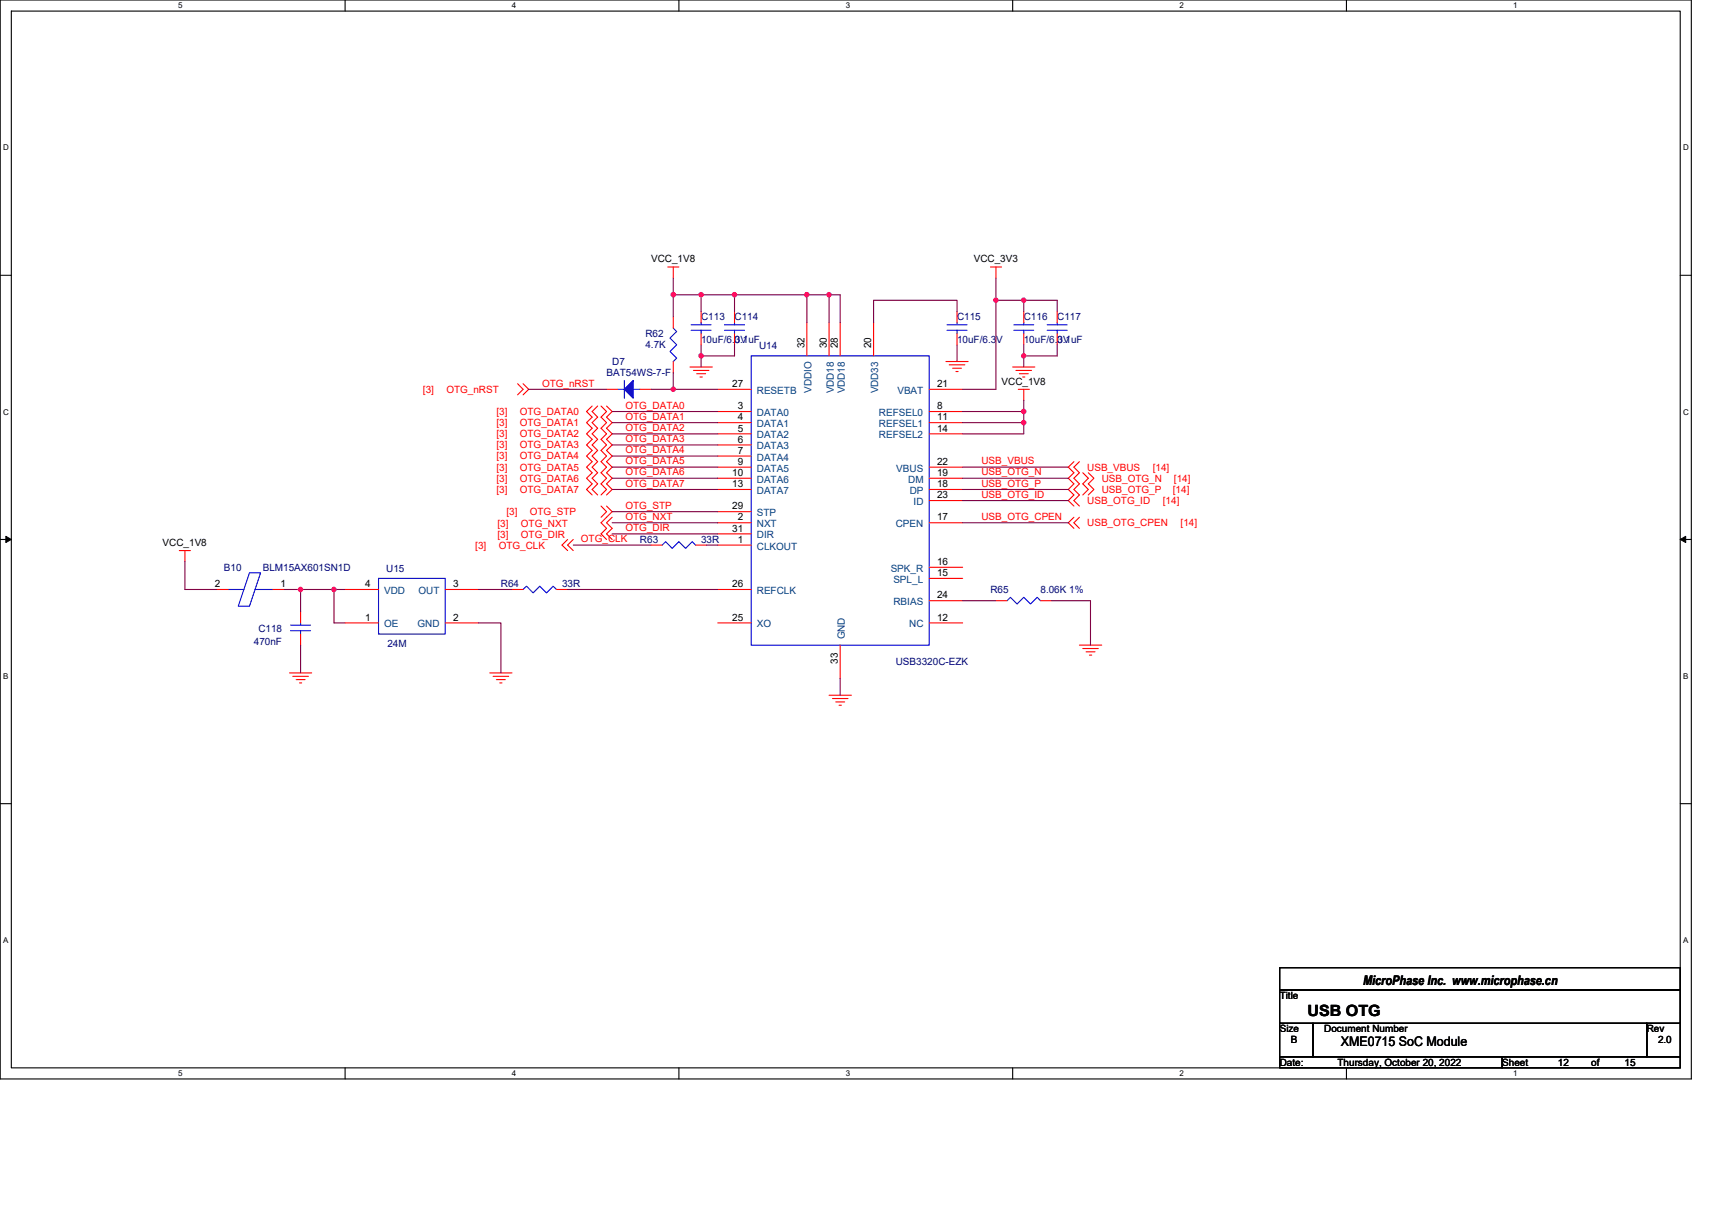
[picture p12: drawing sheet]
<svg xmlns="http://www.w3.org/2000/svg" width="297mm" height="210mm" viewBox="0 0 297 210" stroke-linecap="round" stroke-linejoin="round" font-family="sans-serif">
<path d="M0 0h293.5v187.2h-293.5zM2 1.9h289.5v183.4h-289.5z" fill="none" stroke="#000" stroke-width=".19"/>
<g fill="#fff">
<path d="M30.9 .2h.8v1.6h-.8z"/>
<path d="M30.9 185.5h.8v1.6h-.8z"/>
</g>
<path d="M59.9 0v1.9M59.9 185.3v1.9" fill="none" stroke="#000" stroke-width=".19"/>
<g fill="#fff">
<path d="M88.8 .2h.8v1.6h-.8z"/>
<path d="M88.8 185.5h.8v1.6h-.8z"/>
</g>
<path d="M117.8 0v1.9M117.8 185.3v1.9" fill="none" stroke="#000" stroke-width=".19"/>
<g fill="#fff">
<path d="M146.7 .2h.8v1.6h-.8z"/>
<path d="M146.7 185.5h.8v1.6h-.8z"/>
</g>
<path d="M175.7 0v1.9M175.7 185.3v1.9" fill="none" stroke="#000" stroke-width=".19"/>
<g fill="#fff">
<path d="M204.7 .2h.7v1.6h-.7z"/>
<path d="M204.7 185.5h.7v1.6h-.7z"/>
</g>
<path d="M233.6 0v1.9M233.6 185.3v1.9" fill="none" stroke="#000" stroke-width=".19"/>
<g fill="#fff">
<path d="M262.6 .2h.7v1.6h-.7z"/>
<path d="M262.6 185.5h.7v1.6h-.7z"/>
<path d="M.5 24.8h1v1.6h-1z"/>
<path d="M292 24.8h1v1.6h-1z"/>
<path d="M.5 70.7h1v1.5h-1z"/>
<path d="M292 70.7h1v1.5h-1z"/>
</g>
<path d="M0 47.8h2M291.5 47.8h2" fill="none" stroke="#000" stroke-width=".19"/>
<g fill="#fff">
<path d="M.5 116.5h.9v1.6h-.9z"/>
<path d="M292 116.5h.9v1.6h-.9z"/>
</g>
<path d="M0 93.6h2M291.5 93.6h2" fill="none" stroke="#000" stroke-width=".19"/>
<path d="M1 93.1l1 .5-1 .5zM291.5 93.6l1-.5v1z" fill="#000" stroke="#000" stroke-width=".17"/>
<g fill="#fff">
<path d="M.5 162.4h.9v1.5h-.9z"/>
<path d="M292 162.4h.9v1.5h-.9z"/>
</g>
<path d="M0 139.5h2M291.5 139.5h2M222 167.9h69.5v3.9h-69.5zM222 171.8h69.5v5.8h-69.5zM222 177.6h5.8v5.8h-5.8zM227.8 177.6h57.9v5.8h-57.9zM285.7 177.6h5.8v5.8h-5.8zM222 183.4h38.6v1.9h-38.6zM260.6 183.4h30.9v1.9h-30.9z" fill="none" stroke="#000" stroke-width=".19"/>
<g fill="none" stroke="#f00" stroke-width=".19">
<path d="M115.9 46.3h1.9M116.8 46.3v2M116.8 55v1.9M121.6 54v2M121.6 57.9v1.9M127.4 54v2M127.4 57.9v1.9M140 56v5.8M143.8 56v5.8M145.8 56v5.8M151.6 56v5.8M166 54v2"/>
<path d="M166 57.9v1.9M171.8 46.3h2M172.8 46.3v2M177.6 54v2M177.6 57.9v1.9M183.4 54v2M183.4 57.9v1.9M89.8 66.6l1 1-1 .9M90.8 66.6l.9 1-.9 .9M102.7 70.5l-.9 .9 .9 1-.9 .9 .9 1-.9 1 .9 .9-.9 1 .9 1-.9 .9 .9 1-.9 1 .9 .9-.9 1 .9 1-.9 .9 .9 1M103.7 70.5l-1 .9 1 1-1 .9 1 1-1 1 1 .9-1 1 1 1-1 .9 1 1-1 1 1 .9-1 1 1 1-1 .9 1 1M104.3 70.5l.9 .9-.9 1 .9 .9-.9 1 .9 1-.9 .9 .9 1-.9 1 .9 .9-.9 1 .9 1-.9 .9 .9 1-.9 1 .9 .9-.9 1"/>
<path d="M105.2 67.6h2M105.2 70.5l1 .9-1 1 1 .9-1 1 1 1-1 .9 1 1-1 1 1 .9-1 1 1 1-1 .9 1 1-1 1 1 .9-1 1M111 67.6h2M116.8 62.7v2M119.7 63.7h3.9M120.3 64.3h2.7M120.9 64.9h1.5M121.5 65.4h.4M124.5 67.6h5.8M124.5 71.4h5.8M124.5 73.3h5.8M124.5 75.3h5.8"/>
<path d="M124.5 77.2h5.8M124.5 79.1h5.8M161.2 67.6h5.8M161.2 71.4h5.8M161.2 73.3h5.8M161.2 75.3h5.8M164.1 62.7h3.9M164.7 63.3h2.7M165.3 63.9h1.5M165.9 64.5h.3M175.7 63.7h3.9M176.3 64.3h2.7"/>
<path d="M176.7 67.6h1.9M176.9 64.9h1.5M177.4 65.4h.4M177.6 67.6v1.9M31.1 95.5h1.9M32.1 95.5v2M98.5 93.6l-1 1 1 .9M99.5 93.6l-1 1 1 .9M104.3 87.8l.9 1-.9 1M105.2 87.8l1 1-1.9 1.9 .9 1-.9 .9 .9 1M106.2 89.8l-1 .9 1 1-1 .9 1 1M113 94.6h1.9"/>
<path d="M120.7 94.6h1.9M124.5 94.6h5.8M124.5 92.6h5.8M124.5 90.7h5.8M124.5 88.8h5.8M124.5 81.1h5.8M124.5 83h5.8M124.5 84.9h5.8M161.2 90.7h5.8M161.2 81.1h5.8M161.2 98.4h5.8M161.2 83h5.8"/>
<path d="M161.2 84.9h5.8M161.2 86.9h5.8M186.3 80.1l-.9 1 .9 .9-.9 1 .9 1-.9 .9 .9 1-.9 1 .9 .9M186.3 89.8l-.9 .9 .9 1M187.3 80.1l-1 1 1 .9-1 1 1 1-1 .9 1 1-1 1 1 .9M187.3 89.8l-1 .9 1 1M187.9 82l.9 1-.9 1 .9 .9-.9 1M188.8 82l1 1-1 1 1 .9-1 1M37.7 102.3h1.9M47.3 102.3h2M50.2 116.8h3.9M50.8 117.4h2.7"/>
<path d="M51.4 117.9h1.5M52 118.5h.3M52.2 106.2v1.9M52.2 110v2M59.9 108.1h5.8M59.9 102.3h5.8M77.3 108.1h5.7M77.3 102.3h5.7M85 116.8h3.8M85.6 117.4h2.7M86.1 117.9h1.6M86.7 118.5h.4"/>
<path d="M88.8 102.3h2M96.6 102.3h1.9M124.5 102.3h5.8M124.5 108.1h5.8M145.8 112v5.8M161.2 108.1h5.8M161.2 100.4h5.8M161.2 104.2h5.8M172.8 104.2h1.9M180.5 104.2h2M187.3 112h3.9M187.9 112.5h2.7"/>
<path d="M188.4 113.1h1.6M189 113.7h.4M143.8 120.6h3.9M144.4 121.2h2.7M145 121.8h1.6M145.6 122.4h.4"/>
</g>
<g fill="none" stroke="#00f" stroke-width=".19">
<path d="M116.8 56.9l.6 .6-1.2 1.2 1.2 1.1-1.2 1.2 1.2 1.1-.6 .6M119.9 57.3h3.5M119.9 56.4h3.5M121.6 56v.4M121.6 57.3v.6M125.7 57.3h3.5M125.7 56.4h3.5M127.4 56v.4M127.4 57.3v.6M164.3 57.3h3.5M164.3 56.4h3.5M166 56v.4"/>
<path d="M166 57.3v.6M175.9 57.3h3.5M175.9 56.4h3.5M177.6 56v.4M177.6 57.3v.6M181.7 57.3h3.5M181.7 56.4h3.5M183.4 56v.4M183.4 57.3v.6M107.2 67.6h1.1M108.3 66v3.1M109.9 67.6h1.1"/>
<path d="M130.3 61.8h30.9v50.2h-30.9zM43.3 99.4h1.9l-1.9 5.8h-2zM114.9 94.6l.6-.6 1.1 1.2 1.2-1.2 1.2 1.2 1.1-1.2 .6 .6M39.6 102.3h2.7M44.2 102.3h3.1M50.4 109.5h3.5M50.4 108.5h3.5M52.2 108.1v.4M52.2 109.5v.5M65.7 100.4h11.6v9.6h-11.6zM90.8 102.3l.6-.6 1.1 1.2 1.2-1.2 1.1 1.2 1.2-1.2 .6 .6M174.7 104.2l.6-.5 1.2 1.1 1.1-1.1 1.2 1.1 1.2-1.1 .5 .5"/>
</g>
<path d="M108.3 67.6l1.6-1.6v3.1z" fill-rule="evenodd" fill="#00f" stroke="#00f" stroke-width=".19"/>
<g fill="none" stroke="#800040" stroke-width=".19">
<path d="M116.8 51.2h4.8M116.8 48.3v2.9M116.8 51.2v3.8M121.6 59.8v2h5.8v-2M121.6 51.2v2.8M121.6 51.2h5.8M127.4 51.2h12.6M127.4 51.2v2.8M140 51.2v4.8M140 51.2h3.8M143.8 51.2h2v4.8M143.8 51.2v4.8"/>
<path d="M166 59.8v2.9M166 54v-1.9h-14.4v3.9M172.8 48.3v3.8M172.8 52.1v15.5h-5.8M172.8 52.1h4.8M177.6 59.8v2M177.6 54v-1.9h5.8v1.9M183.4 59.8v2h-5.8M91.7 67.6h13.5M106.2 71.4h18.3M106.2 79.1h18.3M106.2 77.2h18.3"/>
<path d="M106.2 75.3h18.3M106.2 73.3h18.3M113 67.6h3.8M116.8 67.6h7.7M116.8 64.7v2.9M121.6 61.8v1.9M167 73.3h10.6M167 71.4h10.6M177.6 73.3v2h-10.6M177.6 61.8v1.9M177.6 69.5v1.9M177.6 71.4v1.9"/>
<path d="M32.1 97.5v4.8h5.6M99.5 94.6h13.5M106.2 81.1h18.3M106.2 84.9h18.3M106.2 83h18.3M106.2 90.7h18.3M106.2 88.8h18.3M106.2 92.6h18.3M122.6 94.6h1.9M167 81.1h18.4M167 83h18.4M167 84.9h18.4"/>
<path d="M167 86.9h18.4M167 90.7h18.4M49.3 102.3h2.9M52.2 112v4.8M52.2 102.3v3.9M52.2 102.3h5.8M58 102.3v5.8h1.9M58 102.3h1.9M83 108.1h3.9v8.7M83 102.3h5.8M98.5 102.3h26M145.8 117.8v2.8"/>
<path d="M167 104.2h5.8M182.5 104.2h6.7v7.8"/>
</g>
<g fill="#f0f" stroke="#f0f" stroke-width=".19">
<circle cx="116.8" cy="51.1" r=".38"/>
<circle cx="116.8" cy="67.6" r=".38"/>
<circle cx="143.8" cy="51.1" r=".38"/>
<circle cx="140" cy="51.1" r=".38"/>
<circle cx="52.1" cy="102.3" r=".38"/>
<circle cx="57.9" cy="102.3" r=".38"/>
<circle cx="177.6" cy="73.3" r=".38"/>
<circle cx="177.6" cy="71.4" r=".38"/>
<circle cx="172.8" cy="52.1" r=".38"/>
<circle cx="177.6" cy="61.8" r=".38"/>
<circle cx="177.6" cy="52.1" r=".38"/>
<circle cx="121.6" cy="61.8" r=".38"/>
<circle cx="127.4" cy="51.1" r=".38"/>
<circle cx="121.6" cy="51.1" r=".38"/>
</g>
<text font-size="2.7" x="226.9" y="176.2">USB OTG</text>
<g font-size="2.3">
<text x="236.5" y="170.9">MicroPhase Inc. www.microphase.cn</text>
<text x="232.6" y="181.6">XME0715 SoC Module</text>
</g>
<g font-size="1.7">
<text x="113" y="45.6">VCC_1V8</text>
<text x="168.9" y="45.6">VCC_3V3</text>
<text x="139.6" y="60.4" transform="rotate(-90 139.6 60.4)">32</text>
<text x="143.4" y="60.4" transform="rotate(-90 143.4 60.4)">30</text>
<text x="145.4" y="60.4" transform="rotate(-90 145.4 60.4)">28</text>
<text x="151.2" y="60.4" transform="rotate(-90 151.2 60.4)">20</text>
<text x="127" y="67.2">27</text>
<text x="128" y="71">3</text>
<text x="162.6" y="71">8</text>
<text x="162.6" y="67.2">21</text>
<text x="173.8" y="66.8">VCC_1V8</text>
<text x="128" y="72.9">4</text>
<text x="128" y="74.9">5</text>
<text x="128" y="76.8">6</text>
<text x="162.6" y="72.9">11</text>
<text x="162.6" y="74.9">14</text>
<text x="127" y="82.6">10</text>
<text x="128" y="78.7">7</text>
<text x="128" y="80.7">9</text>
<text x="162.6" y="80.7">22</text>
<text x="162.6" y="82.6">19</text>
<text x="127" y="88.4">29</text>
<text x="127" y="84.5">13</text>
<text x="162.6" y="86.5">23</text>
<text x="162.6" y="84.5">18</text>
<text x="28.2" y="94.8">VCC_1V8</text>
<text x="127" y="92.2">31</text>
<text x="128" y="94.2">1</text>
<text x="128" y="90.3">2</text>
<text x="162.6" y="90.3">17</text>
<text x="37.3" y="101.9">2</text>
<text x="48.7" y="101.9">1</text>
<text x="63.3" y="101.9">4</text>
<text x="78.6" y="101.9">3</text>
<text x="127" y="101.9">26</text>
<text x="162.6" y="98">16</text>
<text x="162.6" y="100">15</text>
<text x="63.3" y="107.7">1</text>
<text x="78.6" y="107.7">2</text>
<text x="127" y="107.7">25</text>
<text x="162.6" y="103.8">24</text>
<text x="162.6" y="107.7">12</text>
<text x="145.4" y="115.2" transform="rotate(-90 145.4 115.2)">33</text>
<text x="222" y="173.4">Title</text>
<text x="222" y="179.1">Size</text>
<text x="229.8" y="179.1">Document Number</text>
<text x="285.7" y="179.1">Rev</text>
<text x="222" y="184.9">Date:</text>
<text x="224" y="181.1">B</text>
<text x="232.1" y="184.9">Thursday, October 20, 2022</text>
<text x="260.6" y="184.9">Sheet</text>
<text x="270.3" y="184.9">12</text>
<text x="276.1" y="184.9">of</text>
<text x="281.9" y="184.9">15</text>
<text x="287.7" y="181.1">2.0</text>
</g>
<g font-size="1.7" fill="#000080">
<text x="112" y="58.5">R62</text>
<text x="121.6" y="55.6">C113</text>
<text x="121.6" y="59.5">10uF/6.3V</text>
<text x="127.4" y="55.6">C114</text>
<text x="127.4" y="59.5">0.1uF</text>
<text x="166" y="55.6">C115</text>
<text x="166" y="59.5">10uF/6.3V</text>
<text x="177.6" y="55.6">C116</text>
<text x="177.6" y="59.5">10uF/6.3V</text>
<text x="183.4" y="55.6">C117</text>
<text x="183.4" y="59.5">0.1uF</text>
<text x="105.2" y="65.2">BAT54WS-7-F</text>
<text x="106.2" y="63.3">D7</text>
<text x="112" y="60.4">4.7K</text>
<text x="131.7" y="60.6">U14</text>
<text x="111" y="94.2">R63</text>
<text x="121.6" y="94.2">33R</text>
<text x="38.8" y="99">B10</text>
<text x="45.6" y="99">BLM15AX601SN1D</text>
<text x="67" y="99.2">U15</text>
<text x="86.9" y="101.9">R64</text>
<text x="97.5" y="101.9">33R</text>
<text x="171.8" y="102.9">R65</text>
<text x="180.5" y="102.9">8.06K 1%</text>
<text x="44" y="112">470nF</text>
<text x="44.8" y="109.6">C118</text>
<text x="67.2" y="112.4">24M</text>
<text x="155.4" y="115.4">USB3320C-EZK</text>
</g>
<g font-size="1.7" fill="#f00">
<text x="73.4" y="68.1">[3]</text>
<text x="77.4" y="68.1">OTG_nRST</text>
<text x="94" y="67.1">OTG_nRST</text>
<text x="108.5" y="70.9">OTG_DATA0</text>
<text x="86.1" y="72">[3]</text>
<text x="86.1" y="73.9">[3]</text>
<text x="86.1" y="75.9">[3]</text>
<text x="86.1" y="77.8">[3]</text>
<text x="90.2" y="72">OTG_DATA0</text>
<text x="90.2" y="73.9">OTG_DATA1</text>
<text x="90.2" y="75.9">OTG_DATA2</text>
<text x="90.2" y="77.8">OTG_DATA3</text>
<text x="108.5" y="76.7">OTG_DATA3</text>
<text x="108.5" y="74.8">OTG_DATA2</text>
<text x="108.5" y="72.9">OTG_DATA1</text>
<text x="86.1" y="79.7">[3]</text>
<text x="86.1" y="81.7">[3]</text>
<text x="86.1" y="83.6">[3]</text>
<text x="90.2" y="79.7">OTG_DATA4</text>
<text x="90.2" y="81.7">OTG_DATA5</text>
<text x="90.2" y="83.6">OTG_DATA6</text>
<text x="108.5" y="80.6">OTG_DATA5</text>
<text x="108.5" y="78.7">OTG_DATA4</text>
<text x="108.5" y="82.5">OTG_DATA6</text>
<text x="170.3" y="80.6">USB_VBUS</text>
<text x="170.3" y="82.5">USB_OTG_N</text>
<text x="188.6" y="81.7">USB_VBUS</text>
<text x="191.2" y="83.6">USB_OTG_N</text>
<text x="200" y="81.7">[14]</text>
<text x="203.7" y="83.6">[14]</text>
<text x="86.1" y="85.5">[3]</text>
<text x="87.9" y="89.4">[3]</text>
<text x="90.2" y="85.5">OTG_DATA7</text>
<text x="91.9" y="89.4">OTG_STP</text>
<text x="108.5" y="84.5">OTG_DATA7</text>
<text x="108.5" y="88.3">OTG_STP</text>
<text x="170.3" y="84.5">USB_OTG_P</text>
<text x="170.3" y="86.4">USB_OTG_ID</text>
<text x="188.6" y="87.4">USB_OTG_ID</text>
<text x="191.2" y="85.5">USB_OTG_P</text>
<text x="201.8" y="87.4">[14]</text>
<text x="203.5" y="85.5">[14]</text>
<text x="82.5" y="95.4">[3]</text>
<text x="86.3" y="91.5">[3]</text>
<text x="86.3" y="93.4">[3]</text>
<text x="86.5" y="95.4">OTG_CLK</text>
<text x="90.4" y="91.5">OTG_NXT</text>
<text x="90.4" y="93.4">OTG_DIR</text>
<text x="100.8" y="94.1">OTG_CLK</text>
<text x="108.5" y="90.2">OTG_NXT</text>
<text x="108.5" y="92.2">OTG_DIR</text>
<text x="170.3" y="90.2">USB_OTG_CPEN</text>
<text x="188.6" y="91.3">USB_OTG_CPEN</text>
<text x="204.8" y="91.3">[14]</text>
</g>
<g font-size="1.7" fill="#004080">
<text x="131.3" y="68.3">RESETB</text>
<text x="140.8" y="68.2" transform="rotate(-90 140.8 68.2)">VDDIO</text>
<text x="144.6" y="68.3" transform="rotate(-90 144.6 68.3)">VDD18</text>
<text x="146.6" y="68.3" transform="rotate(-90 146.6 68.3)">VDD18</text>
<text x="152.4" y="68.3" transform="rotate(-90 152.4 68.3)">VDD33</text>
<text x="155.7" y="68.3">VBAT</text>
<text x="131.3" y="72.2">DATA0</text>
<text x="131.3" y="74.1">DATA1</text>
<text x="131.3" y="76.1">DATA2</text>
<text x="131.3" y="78">DATA3</text>
<text x="152.5" y="72.2">REFSEL0</text>
<text x="152.5" y="74.1">REFSEL1</text>
<text x="152.5" y="76.1">REFSEL2</text>
<text x="131.3" y="79.9">DATA4</text>
<text x="131.3" y="81.9">DATA5</text>
<text x="131.3" y="83.8">DATA6</text>
<text x="155.5" y="81.9">VBUS</text>
<text x="157.6" y="83.8">DM</text>
<text x="131.3" y="89.6">STP</text>
<text x="131.3" y="85.7">DATA7</text>
<text x="157.8" y="85.7">DP</text>
<text x="158.5" y="87.7">ID</text>
<text x="131.3" y="95.4">CLKOUT</text>
<text x="131.3" y="93.4">DIR</text>
<text x="131.3" y="91.5">NXT</text>
<text x="155.4" y="91.5">CPEN</text>
<text x="154.5" y="99.2">SPK_R</text>
<text x="155" y="101.2">SPL_L</text>
<text x="66.7" y="103.1">VDD</text>
<text x="72.6" y="103.1">OUT</text>
<text x="131.3" y="103.1">REFCLK</text>
<text x="155" y="105">RBIAS</text>
<text x="66.7" y="108.9">OE</text>
<text x="72.4" y="108.9">GND</text>
<text x="131.3" y="108.9">XO</text>
<text x="146.6" y="111" transform="rotate(-90 146.6 111)">GND</text>
<text x="157.8" y="108.9">NC</text>
</g>
<g font-size="1.4">
<text x="30.9" y="1.5">5</text>
<text x="88.8" y="1.5">4</text>
<text x="146.7" y="1.5">3</text>
<text x="204.7" y="1.5">2</text>
<text x="262.6" y="1.5">1</text>
<text x=".5" y="26.1">D</text>
<text x="292" y="26.1">D</text>
<text x=".5" y="71.9">C</text>
<text x="292" y="71.9">C</text>
<text x=".5" y="117.8">B</text>
<text x="292" y="117.8">B</text>
<text x=".5" y="163.6">A</text>
<text x="292" y="163.6">A</text>
<text x="30.9" y="186.8">5</text>
<text x="88.8" y="186.8">4</text>
<text x="146.7" y="186.8">3</text>
<text x="204.7" y="186.8">2</text>
<text x="262.6" y="186.8">1</text>
</g>
</svg>
